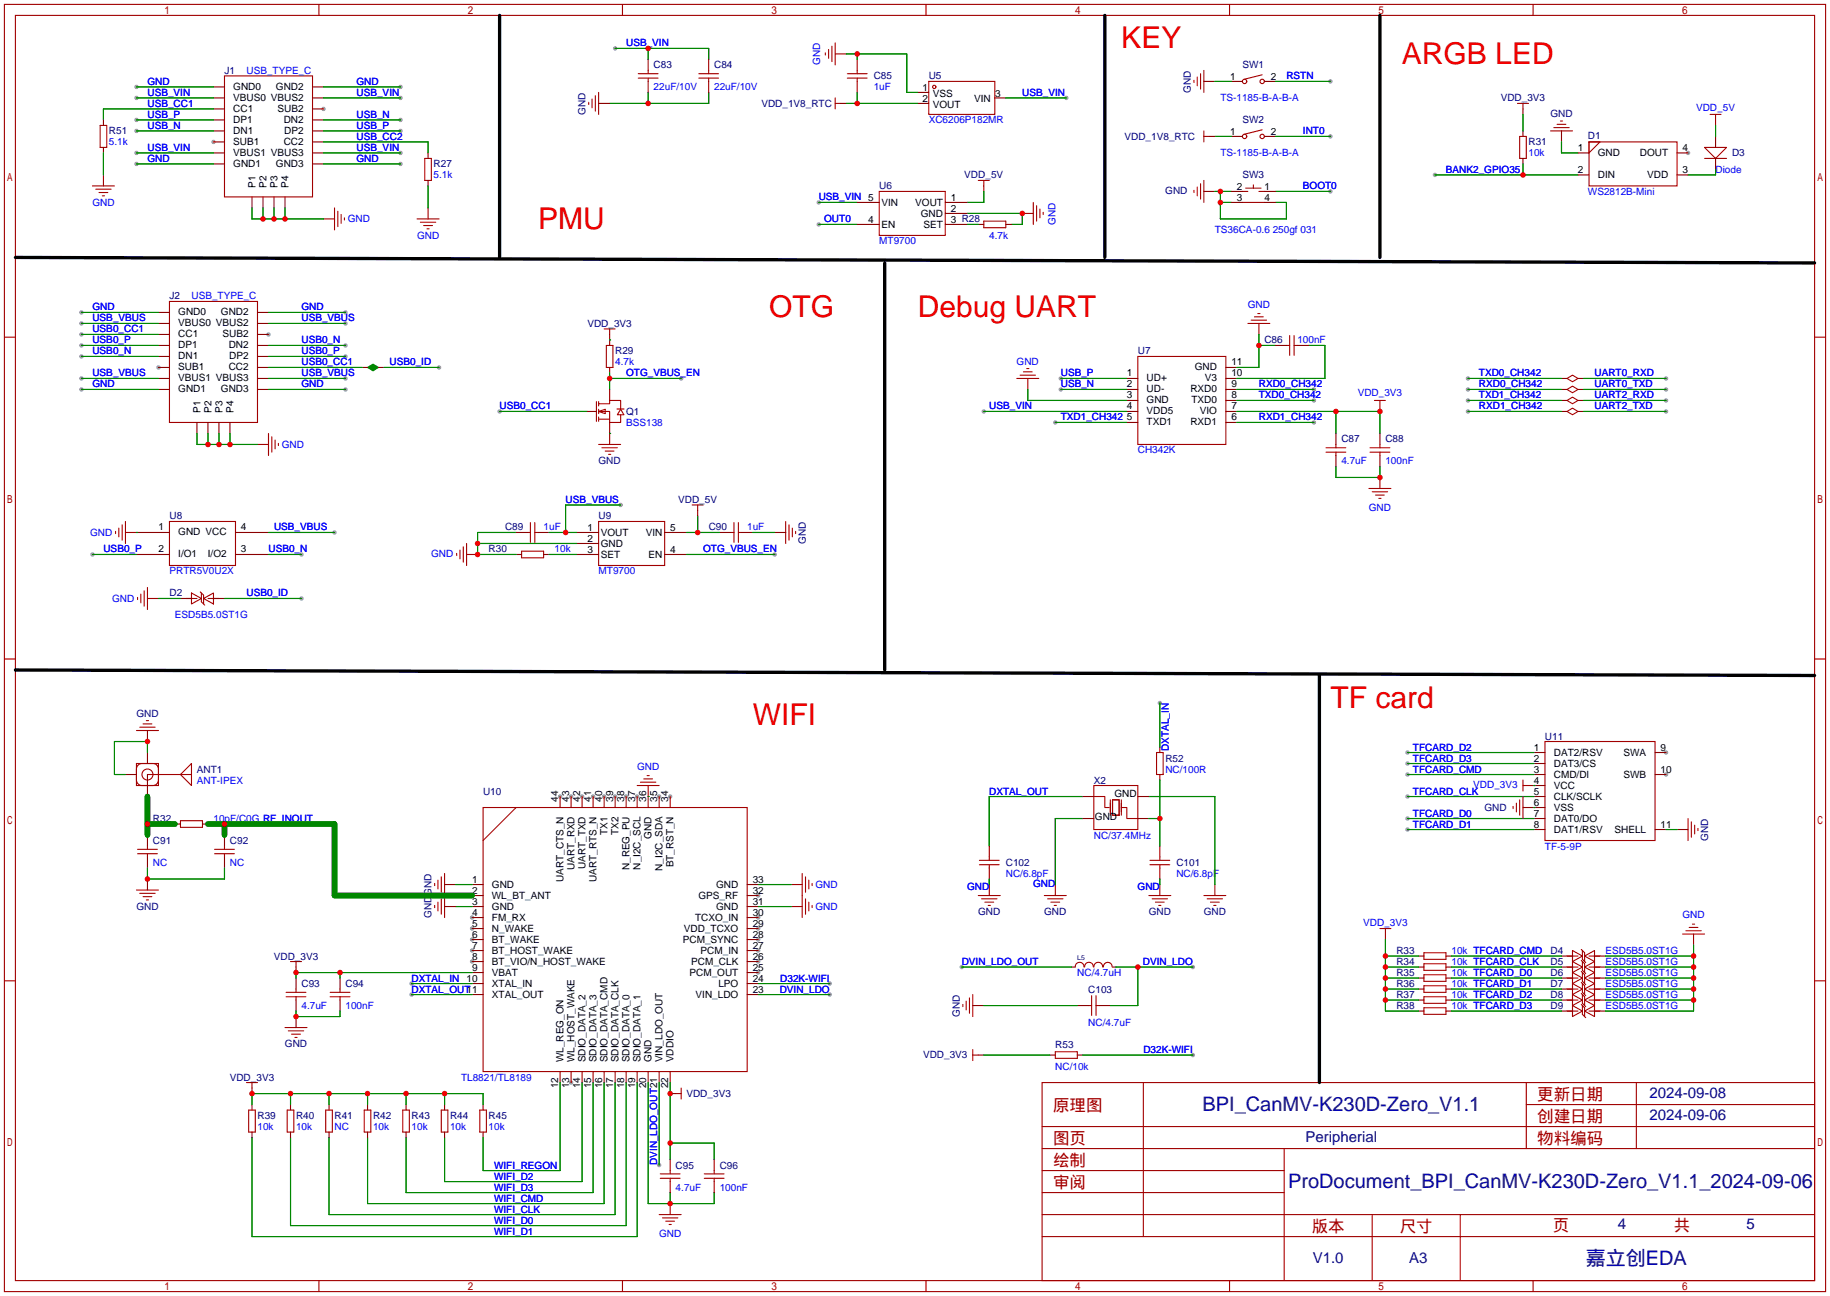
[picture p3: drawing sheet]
<svg xmlns="http://www.w3.org/2000/svg" width="422mm" height="299mm" viewBox="0 0 422 299" stroke-linecap="round" stroke-linejoin="round" font-family="sans-serif">
<g fill="#999">
<circle cx="49.3" cy="32.8" r=".51"/>
<circle cx="74.7" cy="25.1" r=".51"/>
<circle cx="36.6" cy="84.8" r=".51"/>
<circle cx="62" cy="77.2" r=".51"/>
<circle cx="384.6" cy="173.7" r=".51"/>
<circle cx="384.6" cy="178.8" r=".51"/>
<circle cx="109" cy="211.8" r=".51"/>
<circle cx="109" cy="214.4" r=".51"/>
<circle cx="109" cy="216.9" r=".51"/>
<circle cx="109" cy="219.5" r=".51"/>
<circle cx="109" cy="222" r=".51"/>
<circle cx="131.8" cy="249.9" r=".51"/>
<circle cx="175" cy="224.5" r=".51"/>
<circle cx="175" cy="222" r=".51"/>
<circle cx="175" cy="219.5" r=".51"/>
<circle cx="175" cy="216.9" r=".51"/>
<circle cx="175" cy="214.4" r=".51"/>
<circle cx="175" cy="211.8" r=".51"/>
<circle cx="175" cy="206.8" r=".51"/>
<circle cx="154.7" cy="183.9" r=".51"/>
<circle cx="152.1" cy="183.9" r=".51"/>
<circle cx="147.1" cy="183.9" r=".51"/>
<circle cx="144.5" cy="183.9" r=".51"/>
<circle cx="142" cy="183.9" r=".51"/>
<circle cx="139.4" cy="183.9" r=".51"/>
<circle cx="136.9" cy="183.9" r=".51"/>
<circle cx="134.4" cy="183.9" r=".51"/>
<circle cx="131.8" cy="183.9" r=".51"/>
<circle cx="129.3" cy="183.9" r=".51"/>
<circle cx="389.6" cy="35.3" r=".51"/>
<circle cx="324.9" cy="173.7" r=".51"/>
<circle cx="324.9" cy="176.3" r=".51"/>
<circle cx="324.9" cy="189" r=".51"/>
<circle cx="324.9" cy="191.5" r=".51"/>
<circle cx="324.9" cy="178.8" r=".51"/>
<circle cx="324.9" cy="183.9" r=".51"/>
<circle cx="31.5" cy="37.8" r=".51"/>
<circle cx="31.5" cy="35.3" r=".51"/>
<circle cx="31.5" cy="22.6" r=".51"/>
<circle cx="31.5" cy="20.1" r=".51"/>
<circle cx="31.5" cy="30.2" r=".51"/>
<circle cx="31.5" cy="27.7" r=".51"/>
<circle cx="92.5" cy="37.8" r=".51"/>
<circle cx="92.5" cy="35.3" r=".51"/>
<circle cx="92.5" cy="22.6" r=".51"/>
<circle cx="92.5" cy="20.1" r=".51"/>
<circle cx="92.5" cy="30.2" r=".51"/>
<circle cx="92.5" cy="27.7" r=".51"/>
<circle cx="18.8" cy="89.9" r=".51"/>
<circle cx="18.8" cy="87.4" r=".51"/>
<circle cx="18.8" cy="82.3" r=".51"/>
<circle cx="18.8" cy="79.8" r=".51"/>
<circle cx="18.8" cy="77.2" r=".51"/>
<circle cx="18.8" cy="74.7" r=".51"/>
<circle cx="18.8" cy="72.1" r=".51"/>
<circle cx="79.8" cy="89.9" r=".51"/>
<circle cx="79.8" cy="87.4" r=".51"/>
<circle cx="101.3" cy="84.8" r=".51"/>
<circle cx="79.8" cy="82.3" r=".51"/>
<circle cx="79.8" cy="79.8" r=".51"/>
<circle cx="79.8" cy="74.7" r=".51"/>
<circle cx="79.8" cy="72.1" r=".51"/>
<circle cx="115.3" cy="95" r=".51"/>
<circle cx="157.2" cy="87.4" r=".51"/>
<circle cx="178.8" cy="128" r=".51"/>
<circle cx="143.3" cy="116.6" r=".51"/>
<circle cx="69.6" cy="128" r=".51"/>
<circle cx="21.3" cy="128" r=".51"/>
<circle cx="69.6" cy="138.2" r=".51"/>
<circle cx="307.1" cy="18.8" r=".51"/>
<circle cx="307.1" cy="31.5" r=".51"/>
<circle cx="307.1" cy="44.2" r=".51"/>
<circle cx="331.2" cy="40.4" r=".51"/>
<circle cx="77.2" cy="122.9" r=".51"/>
<circle cx="189" cy="46.7" r=".51"/>
<circle cx="189" cy="51.8" r=".51"/>
<circle cx="246.1" cy="22.6" r=".51"/>
<circle cx="142" cy="11.2" r=".51"/>
<circle cx="303.3" cy="97.5" r=".51"/>
<circle cx="303.3" cy="92.5" r=".51"/>
<circle cx="303.3" cy="89.9" r=".51"/>
<circle cx="243.6" cy="97.5" r=".51"/>
<circle cx="227.1" cy="95" r=".51"/>
<circle cx="244.9" cy="89.9" r=".51"/>
<circle cx="244.9" cy="87.4" r=".51"/>
<circle cx="338.8" cy="87.4" r=".51"/>
<circle cx="338.8" cy="95" r=".51"/>
<circle cx="384.6" cy="87.4" r=".51"/>
<circle cx="384.6" cy="89.9" r=".51"/>
<circle cx="384.6" cy="92.5" r=".51"/>
<circle cx="384.6" cy="95" r=".51"/>
<circle cx="338.8" cy="92.5" r=".51"/>
<circle cx="338.8" cy="89.9" r=".51"/>
<circle cx="95" cy="227.1" r=".51"/>
<circle cx="95" cy="229.6" r=".51"/>
<circle cx="267.7" cy="162.3" r=".51"/>
<circle cx="222" cy="223.3" r=".51"/>
<circle cx="275.3" cy="223.3" r=".51"/>
<circle cx="275.3" cy="243.6" r=".51"/>
<circle cx="191.5" cy="229.6" r=".51"/>
<circle cx="191.5" cy="227.1" r=".51"/>
<circle cx="152.1" cy="269" r=".51"/>
</g>
<g fill="none" stroke="#a10000" stroke-width=".25">
<path d="M1 1h420.4v297.2h-420.4zM3.6 3.6h415.2v292.1h-415.2zM51.8 17.5h20.3v28h-20.3zM73.6 1v2.6M143.7 1v2.6M147.3 18h4.6M147.3 17h4.6M149.6 16.3v.7M149.6 18v.8M161.3 18h4.6M161.3 17h4.6M163.6 16.3v.7"/>
<path d="M163.6 18v.8M190.5 12.2v.5M191.3 11.4v2.1M192 10.7v3.5M192.8 9.9v5.1M192.8 12.4h2.5M195.6 18h4.6M195.6 17h4.6M197.9 16.3v.7M197.9 18v.8M213.7 1v2.6M214.4 18.8h15.2v7.6h-15.2z"/>
<path d="M275.6 18.5v.6M276.4 17.8v2M277.1 17v3.6M277.9 16.3v5M283.8 1v2.6M291.3 17.3l-4 1M353.9 1v2.6M23.1 29h1.5v5h-1.5zM98 36.6h1.6v5.1h-1.6zM135.9 23.6v.5M136.7 22.9v2M137.4 22.1v3.6"/>
<path d="M138.2 21.3v5.1M192.8 23.9h1.3M192.8 22.6v2.5M277.9 30.2v2.6M277.9 31.5h1.2M291.3 30l-4 1M350.3 23.9h2.5M350.8 31.5h1.5v5.1h-1.5zM351.5 23.9v1.2M357.9 30.2h5.1M358.6 29.5h3.6M359.4 28.7h2"/>
<path d="M360.2 27.9h.5M366.8 32.8h20.3v10.1h-20.3zM366.8 32.8h2.5l-2.5 2.5zM393.4 34h5.1l-2.5 2.6zM393.4 36.6h5.1M394.7 26.4h2.6M396 26.4v2.6M21.3 42.9h5.1M22.1 43.7h3.6M22.9 44.5h2M23.6 45.2h.5M23.9 40.4v2.5"/>
<path d="M74.7 50.5h2.5M77.2 48v5.1M78 48.8v3.5M78.7 49.5v2.1M79.5 50.3v.5M96.3 50.5h5M97 51.3h3.6M97.8 52.1h2M98.6 52.8h.5M98.8 48v2.5M202.9 44.2h15.3v10.2h-15.3zM225.8 41.7h2.5"/>
<path d="M227.1 41.7v1.2M227.1 51.1h5.1v1.5h-5.1zM236 49.3h2.5M238.5 46.7v5.1M239.3 47.5v3.6M240 48.3v2M240.8 49v.5M275.6 43.9v.6M276.4 43.2v2M277.1 42.4v3.6M277.9 41.7v5M286.8 46.7h5"/>
<path d="M286.8 44.2h1.2M287.5 43.4h3.6M289.3 42.7v.7M290.6 44.2h1.2M1 77.9h2.6M39.1 69.6h20.3v27.9h-20.3zM139.4 75.9h2.6M140 79.8h1.5v5h-1.5zM140.7 75.9v1.3M288 74.7h5.1M288.8 73.9h3.6M289.6 73.2h2"/>
<path d="M290.3 72.4h.5M290.6 74.7v2.5M296.9 79.8h.8M297.7 77.5v4.5M298.7 79.8h.8M298.7 77.5v4.5M418.8 77.9h2.6M137.7 92.7v4.6M138.2 95h2.5v2.5h2.6v-1.7M138.2 93.2h2.5v-.7h2.6v2M138.2 95l1.5-.5v1zM138.2 92.7v1"/>
<path d="M138.2 94.5v1M138.2 96.3v1M138.2 96.8h2.5M142.4 94.4h1.6M143.3 94.5l.7 1.3h-1.5zM234.7 87.4h5.1M235.5 86.6h3.5M236.2 85.9h2.1M237 85.1h.5M237.2 87.4v2.5M262.6 82.3h20.4v20.3h-20.4zM317.2 92.5h2.6"/>
<path d="M318.5 92.5v2.5M361.7 87.4l1.3-.8 1.2 .8-1.2 .7zM361.7 89.9l1.3-.7 1.2 .7-1.2 .8zM361.7 92.5l1.3-.8 1.2 .8-1.2 .7zM361.7 95l1.3-.8 1.2 .8-1.2 .8zM59.4 102.6h2.6M62 100.1v5.1M62.7 100.8v3.6M63.5 101.6v2M64.3 102.4v.5M138.2 102.6h5.1M138.9 103.4h3.6"/>
<path d="M139.7 104.1h2M140.5 104.9h.5M159.8 116.6h2.5M161 116.6v1.3M306.1 103.4h4.5M306.1 104.4h4.5M308.4 102.6v.8M308.4 104.4v.8M316 112.8h5.1M316.2 103.4h4.6M316.2 104.4h4.6M316.7 113.5h3.6"/>
<path d="M317.5 114.3h2M318.3 115.1h.5M318.5 102.6v.8M318.5 104.4v.8M318.5 110.2v2.6M26.7 122.7v.5M27.4 121.9v2.1M28.2 121.2v3.5M29 122.9h2.5M29 120.4v5.1M31.7 137.9v.5M32.5 137.2v2"/>
<path d="M33.3 136.4v3.6M34 138.2h2.6M34 135.6v5.1M39.1 120.4h15.3v10.2h-15.3zM42.9 138.2h2.6M44.2 136.9l2.3 1.3-2.3 1.2zM46.2 136.7l.8 .7v2M46.5 136.9v2l.7 .8M47 138.2l2.3-1.3v2.5zM48 138.2h2.5M105.4 127.8v.5M106.2 127v2"/>
<path d="M106.9 126.2v3.6M107.7 128h2.5M107.7 125.5v5.1M120.4 127.3h5.1v1.5h-5.1zM121.7 122.9h.7M122.4 120.6v4.6M123.4 122.9h.8M123.4 120.6v4.6M138.2 120.4h15.2v10.2h-15.2zM168.7 122.9h.7M169.4 120.6v4.6M170.4 122.9h.8"/>
<path d="M170.4 120.6v4.6M181.4 120.4v5.1M182.1 121.2v3.5M182.9 121.9v2.1M183.6 122.7v.5M1 152.1h2.6M418.8 152.1h2.6M31.5 176.3h5.1v5.1h-5.1zM31.5 168.7h5.1M32 176.5l.8-.2h2.5a1.27 1.27 0 0 1 1.3 1.2v2.6a1.27 1.27 0 0 1-1.3 1.3h-2.5a1.27 1.27 0 0 1-1.3-1.3v-2.6l.1-.4zM32.3 167.9h3.5M33 167.1h2.1"/>
<path d="M33.8 166.4h.5M34 178.8h10.2M44.2 176.3v5.1l-2.5-2.6zM148.6 179.8h2M149.4 179.1h.5M267 173.7h1.5v5.1h-1.5zM356.6 171.2h25.4v22.9h-25.4zM31.7 197.1h4.6M31.7 196.1h4.6M34 195.3v.8M34 197.1v.8M41.7 189.5h5v1.5h-5z"/>
<path d="M49.5 197.1h4.6M49.5 196.1h4.6M51.8 195.3v.8M51.8 197.1v.8M111.5 186.4h61v61h-61zM119.1 186.4l-7.6 7.7M147.1 181.4h5M147.8 180.6h3.6M149.6 181.4v2.5M226.1 198.6h4.5M226.1 199.6h4.5M228.3 197.9v.7"/>
<path d="M228.3 199.6v.8M252.5 181.4h10.1v10.1h-10.1zM252.5 183.9h2.5v2.5h1M256.3 184.7v3.5M256.8 184.7h1.5v3.5h-1.5zM258.8 186.4h1.3v2.6h2.5M258.8 184.7v3.5M265.4 198.6h4.6M265.4 199.6h4.6M267.7 197.9v.7M267.7 199.6v.8M349.2 186.2v.5"/>
<path d="M350 185.4v2.1M350.8 184.7v3.5M351.5 181.4h2.6M351.5 180.1v2.5M351.5 183.9v5.1M389.6 189v5.1M390.4 189.7v3.6M391.2 190.5v2M391.9 191.3v.5M31.5 205.5h5.1M32.3 206.2h3.5M33 207h2.1"/>
<path d="M33.8 207.8h.5M100.3 204v.5M100.3 209v.5M101.1 203.2v2M101.1 208.3v2M101.9 202.4v3.6M101.9 207.5v3.6M102.6 201.7v10.1M182.6 204.2h2.6M182.6 209.3h2.6M185.2 201.7v10.1M185.9 202.4v3.6"/>
<path d="M185.9 207.5v3.6M186.7 203.2v2M186.7 208.3v2M187.5 204v.5M187.5 209v.5M225.8 206.8h5.1M226.6 207.5h3.5M227.3 208.3h2.1M228.1 209h.5M241 206.8h5.1M241.8 207.5h3.6M242.6 208.3h2"/>
<path d="M243.3 209h.5M265.2 206.8h5.1M265.9 207.5h3.6M266.7 208.3h2M267.5 209h.5M277.9 206.8h5.1M278.6 207.5h3.6M279.4 208.3h2M280.2 209h.5M318.5 214.4h2.6M319.8 214.4v2.5M328.7 220h5.1v1.5h-5.1z"/>
<path d="M363 219.5l2.3 1.2-2.3 1.3zM365 219.2l.8 .8v2M365.3 219.5v2l.7 .7M388.4 215.6h5M389.1 214.9h3.6M389.9 214.1h2M390.7 213.4h.5M390.9 215.6v2.6M1 226.4h2.6M65.8 237.2h5.1M66 229.1h4.6M66 230.1h4.6"/>
<path d="M66.5 238h3.6M67.1 222h2.5M67.3 238.8h2M68.1 239.5h.5M68.3 222v1.3M68.3 228.3v.8M68.3 230.1v.8M76.2 229.1h4.6M76.2 230.1h4.6M78.5 228.3v.8M78.5 230.1v.8M222.2 231.9v.5"/>
<path d="M223 231.1v2.1M223.8 230.4v3.5M224.5 229.6v5.1M248.2 223.3a1.01 1.01 0 0 1 1-1.1 1.01 1.01 0 0 1 1 1.1M250.3 223.3a1.01 1.01 0 0 1 1.1-1.1 1.01 1.01 0 0 1 1 1.1M251.2 232.2h.8M252 229.9v4.5M252.5 223.3a1.01 1.01 0 0 1 1-1.1 1.01 1.01 0 0 1 1 1.1M253 232.2h.7M253 229.9v4.5M254.7 223.3a1.01 1.01 0 0 1 1-1.1 1.01 1.01 0 0 1 1 1.1M328.7 222.5h5.1v1.5h-5.1z"/>
<path d="M328.7 225h5.1v1.6h-5.1zM328.7 227.6h5.1v1.5h-5.1zM328.7 230.1h5.1v1.5h-5.1zM328.7 232.7h5.1v1.5h-5.1zM361.7 220.7h2.5M361.7 223.3h2.5M361.7 225.8h2.5M361.7 228.3h2.5M361.7 230.9h2.5M361.7 233.4h2.5M363 222l2.3 1.3-2.3 1.2zM363 224.5l2.3 1.3-2.3 1.3z"/>
<path d="M363 227.1l2.3 1.2-2.3 1.3zM363 229.6l2.3 1.3-2.3 1.3zM363 232.2l2.3 1.2-2.3 1.3zM365 221.7l.8 .8v2M365 224.3l.8 .7v2.1M365 226.8l.8 .8v2M365 229.4l.8 .7v2.1M365 231.9l.8 .8v2M365.3 222v2l.7 .8M365.3 224.5v2.1l.7 .7M365.3 227.1v2l.7 .8M365.3 229.6v2l.7 .8"/>
<path d="M365.3 232.2v2l.7 .7M365.8 220.7l2.2-1.2v2.5zM365.8 223.3l2.2-1.3v2.5zM365.8 225.8l2.2-1.3v2.6zM365.8 228.3l2.2-1.2v2.5zM365.8 230.9l2.2-1.3v2.6zM365.8 233.4l2.2-1.2v2.5zM366.8 220.7h2.5M366.8 223.3h2.5M366.8 225.8h2.5M366.8 228.3h2.5M366.8 230.9h2.5"/>
<path d="M366.8 233.4h2.5M418.8 226.4h2.6M56.9 249.9h2.5M57.4 256.3h1.5v5.1h-1.5zM58.2 249.9v1.3M66.3 256.3h1.5v5.1h-1.5zM75.2 256.3h1.5v5.1h-1.5zM84.1 256.3h1.5v5.1h-1.5zM93 256.3h1.5v5.1h-1.5zM101.9 256.3h1.5v5.1h-1.5zM110.7 256.3h1.6v5.1h-1.6zM156 252.5h1.2"/>
<path d="M157.2 251.2v2.5M224.5 242.3v2.6M224.5 243.6h1.3M240.5 249.9h178.3v45.8h-178.3zM243.6 242.8h5.1v1.5h-5.1zM263.9 249.9v35.6M352.3 249.9v15.3M352.3 255h66.5M377.7 249.9v15.3M152.4 272h4.6M152.4 271h4.6M154.7 270.3v.7"/>
<path d="M154.7 272v.8M154.7 277.9v2.5M162.6 272h4.5M162.6 271h4.5M164.8 270.3v.7M164.8 272v.8M240.5 270.3h55.9M240.5 265.2h178.3M240.5 275.3h55.9M240.5 260.1h178.3M296.4 265.2v30.5M73.6 295.7v2.5"/>
<path d="M143.7 295.7v2.5M152.1 280.4h5.1M152.9 281.2h3.6M153.7 281.9h2M154.4 282.7h.5M213.7 295.7v2.5M240.5 285.5h178.3M240.5 280.4h178.3M283.8 295.7v2.5M316.7 280.4v15.3M337.1 280.4v15.3M353.9 295.7v2.5"/>
<circle cx="287.3" cy="18.8" r=".51"/>
<circle cx="291.3" cy="18.8" r=".51"/>
<circle cx="215.6" cy="20.1" r=".38"/>
<circle cx="287.3" cy="31.5" r=".51"/>
<circle cx="291.3" cy="31.5" r=".51"/>
<circle cx="34" cy="178.8" r="1.27"/>
</g>
<g fill="none" stroke="#870000" stroke-width=".25">
<path d="M149.6 13.7v2.6M149.6 18.8v2.5M163.6 13.7v2.6M163.6 18.8v2.5M195.3 12.4h.1M197.9 13.7v2.6M197.9 18.8v2.5M277.9 18.8h2.5M284.2 18.8h2.6M291.8 18.8h2.6M23.9 27.7v1.3M23.9 34v1.3"/>
<path d="M49.3 20.1h2.5M49.3 22.6h2.5M49.3 25.1h2.5M49.3 27.7h2.5M49.3 30.2h2.5M49.3 32.8h2.5M49.3 35.3h2.5M49.3 37.8h2.5M72.1 20.1h2.6M72.1 22.6h2.6M72.1 25.1h2.6M72.1 27.7h2.6"/>
<path d="M72.1 30.2h2.6M72.1 32.8h2.6M72.1 35.3h2.6M72.1 37.8h2.6M98.8 35.3v1.3M138.2 23.9h2.5M194.1 23.9h1.2M211.8 21.3h2.6M211.8 23.9h2.6M229.6 22.6h2.6M279.1 31.5h1.3M284.2 31.5h2.6"/>
<path d="M291.8 31.5h2.6M351.5 25.1v1.3M351.5 30.2v1.3M351.5 36.6v1.2M360.4 30.2v2.6M364.2 35.3h2.6M387.1 35.3h2.5M396 29h.1M396 31.5v2.5M396 36.6v2.5M23.9 40.4h.1M58.2 45.5v2.5"/>
<path d="M60.7 45.5v2.5M63.2 45.5v2.5M65.8 45.5v2.5M74.7 50.5h.1M98.8 48h.1M98.8 41.7v1.2M197.9 46.7h5M197.9 51.8h5M218.2 46.7h5.1M218.2 49.3h5.1M218.2 51.8h5.1M225.8 51.8h1.3"/>
<path d="M227.1 42.9v1.3M232.2 51.8h1.2M236 49.3h.1M277.9 44.2h2.5M284.2 44.2h2.6M284.2 46.7h2.6M291.8 44.2h2.6M291.8 46.7h2.6M364.2 40.4h2.6M387.1 40.4h2.5M36.6 72.1h2.5M36.6 74.7h2.5"/>
<path d="M36.6 77.2h2.5M36.6 79.8h2.5M59.4 72.1h2.6M59.4 74.7h2.6M59.4 77.2h2.6M59.4 79.8h2.6M140.7 77.2v2.6M290.6 77.2h.1M294.4 79.8h2.5M299.5 79.8h2.5M36.6 82.3h2.5M36.6 84.8h2.5"/>
<path d="M36.6 87.4h2.5M36.6 89.9h2.5M45.5 97.5v2.6M48 97.5v2.6M50.5 97.5v2.6M53.1 97.5v2.6M59.4 82.3h2.6M59.4 84.8h2.6M59.4 87.4h2.6M59.4 89.9h2.6M83.6 84.8h1.2M87.4 84.8h1.2"/>
<path d="M135.6 95h2.1M140.7 84.8v1.3M140.7 89.9v2.6M140.7 97.5v5.1M237.2 89.9h.1M260.1 87.4h2.5M260.1 89.9h2.5M260.1 95h2.5M260.1 92.5h2.5M260.1 97.5h2.5M283 84.8h2.5M283 87.4h2.5"/>
<path d="M283 89.9h2.5M283 95h2.5M283 92.5h2.5M283 97.5h2.5M318.5 95h.1M360.4 87.4h1.3M360.4 89.9h1.3M360.4 95h1.3M360.4 92.5h1.3M364.2 87.4h1.3M364.2 89.9h1.3M364.2 95h1.3"/>
<path d="M364.2 92.5h1.3M59.4 102.6h.1M161 117.9v1.2M308.4 100.1v2.5M308.4 105.2v2.5M318.5 110.2h.1M318.5 100.1v2.5M318.5 105.2v2.5M31.5 122.9h7.6M31.5 128h7.6M31.5 122.9h.1M36.6 138.2h.1"/>
<path d="M41.7 138.2h2.5M49.3 138.2h2.5M54.4 122.9h7.6M54.4 128h7.6M110.2 128h.1M119.1 122.9h2.6M119.1 128h1.3M124.2 122.9h2.5M125.5 128h1.2M133.1 122.9h5.1M133.1 125.5h5.1M133.1 128h5.1"/>
<path d="M153.4 122.9h5.1M153.4 128h5.1M166.1 122.9h2.6M171.2 122.9h2.5M178.8 122.9h2.6M29 178.8h2.5M34 168.7v2.5M34 173.7v2.6M34 178.8v5.1M267.7 172.5v1.2M267.7 178.8v1.3M354.1 173.7h2.5"/>
<path d="M354.1 176.3h2.5M354.1 178.8h2.5M382 173.7h2.6M382 178.8h2.6M34 192.8v2.5M34 197.9v2.5M40.4 190.2h1.3M46.7 190.2h1.3M51.8 192.8v2.5M51.8 197.9v2.5M129.3 183.9v2.5M131.8 183.9v2.5"/>
<path d="M134.4 183.9v2.5M136.9 183.9v2.5M139.4 183.9v2.5M142 183.9v2.5M144.5 183.9v2.5M147.1 183.9v2.5M149.6 183.9h.1M149.6 183.9v2.5M152.1 183.9v2.5M154.7 183.9v2.5M228.3 195.3v2.6M249.9 183.9h2.6"/>
<path d="M249.9 189h2.6M262.6 183.9h2.6M262.6 189h2.6M267.7 195.3v2.6M351.5 186.4h5.1M354.1 181.4h2.5M354.1 183.9h2.5M354.1 189h2.5M354.1 191.5h2.5M354.1 181.4h.1M382 191.5h2.6M387.1 191.5h2.5"/>
<path d="M34 202.9v2.6M102.6 204.2h2.6M102.6 209.3h2.6M109 216.9h2.5M109 204.2h2.5M109 206.8h2.5M109 209.3h2.5M109 211.8h2.5M109 214.4h2.5M109 219.5h2.5M172.5 216.9h2.5M172.5 204.2h2.5"/>
<path d="M172.5 206.8h2.5M172.5 209.3h2.5M172.5 211.8h2.5M172.5 214.4h2.5M172.5 219.5h2.5M182.6 204.2h.1M182.6 209.3h.1M228.3 200.4v2.5M228.3 204.2v2.6M243.6 204.2v2.6M267.7 200.4v2.5M267.7 204.2v2.6"/>
<path d="M280.4 204.2v2.6M319.8 216.9h.1M390.9 218.2h.1M68.3 223.3v1.2M68.3 225.8v2.5M68.3 230.9v2.5M68.3 234.7v2.5M78.5 225.8v2.5M78.5 230.9v2.5M109 222h2.5M109 224.5h2.5M109 227.1h2.5"/>
<path d="M109 229.6h2.5M172.5 222h2.5M172.5 224.5h2.5M172.5 227.1h2.5M172.5 229.6h2.5M224.5 232.2h2.6M247.4 223.3h.8M248.7 232.2h2.5M253.7 232.2h2.6M256.8 223.3h.8M327.4 220.7h1.3M327.4 223.3h1.3"/>
<path d="M327.4 225.8h1.3M327.4 228.3h1.3M327.4 230.9h1.3M327.4 233.4h1.3M333.8 220.7h1.2M333.8 223.3h1.2M333.8 225.8h1.2M333.8 228.3h1.2M333.8 230.9h1.2M333.8 233.4h1.2M360.4 220.7h2.6M360.4 223.3h2.6"/>
<path d="M360.4 225.8h2.6M360.4 228.3h2.6M360.4 230.9h2.6M360.4 233.4h2.6M368 220.7h2.6M368 223.3h2.6M368 225.8h2.6M368 228.3h2.6M368 230.9h2.6M368 233.4h2.6M58.2 251.2v1.3M58.2 255v1.3"/>
<path d="M67.1 255v1.3M75.9 255v1.3M84.8 255v1.3M93.7 255v1.3M102.6 255v1.3M111.5 255v1.3M129.3 247.4v2.5M131.8 247.4v2.5M134.4 247.4v2.5M136.9 247.4v2.5M139.4 247.4v2.5M142 247.4v2.5"/>
<path d="M144.5 247.4v2.5M147.1 247.4v2.5M149.6 247.4v2.5M152.1 247.4v2.5M154.7 247.4v2.5M154.7 252.5h1.3M225.8 243.6h1.3M242.3 243.6h1.3M248.7 243.6h1.2M58.2 261.4v1.2M67.1 261.4v1.2M75.9 261.4v1.2"/>
<path d="M84.8 261.4v1.2M93.7 261.4v1.2M102.6 261.4v1.2M111.5 261.4v1.2M154.7 277.9h.1M154.7 267.7v2.6M154.7 272.8v2.5M164.8 267.7v2.6M164.8 272.8v2.5"/>
</g>
<g fill="none" stroke="#008700" stroke-width=".25">
<path d="M142 11.2h21.6v2.5M149.6 11.2v2.5M195.3 12.4h14v8.9h2.5M197.9 12.4v1.3M280.4 18.8h3.8M294.4 18.8h12.7M23.9 35.3v5.1M31.5 37.8h17.8M31.5 35.3h17.8M31.5 22.6h17.8M31.5 20.1h17.8M31.5 30.2h17.8"/>
<path d="M31.5 27.7h17.8M49.3 25.1h-25.4v2.6M74.7 37.8h17.8M74.7 35.3h17.8M74.7 22.6h17.8M74.7 20.1h17.8M74.7 30.2h17.8M74.7 27.7h17.8M74.7 32.8h24.1v2.5M149.6 21.3v2.6M163.6 21.3v2.6h-22.9M195.3 23.9h16.5"/>
<path d="M197.9 21.3v2.6M232.2 22.6h13.9M280.4 31.5h3.8M294.4 31.5h12.7M351.5 26.4v3.8M351.5 37.8v2.6M360.4 32.8v2.5h3.8M396 39.1v1.3h-6.4M396 29v2.5M58.2 48v2.5h16.5M60.7 48v2.5M63.2 48v2.5"/>
<path d="M65.8 48v2.5M98.8 42.9v5.1M189 46.7h8.9M189 51.8h8.9M223.3 49.3h12.7v2.5h-2.6M223.3 51.8h2.5M227.1 44.2v2.5h-3.8M280.4 44.2h3.8M281.7 44.2v6.3h15.2v-3.8h-2.5M281.7 46.7h2.5M294.4 44.2h12.7M331.2 40.4h33"/>
<path d="M18.8 79.8h17.8M18.8 77.2h17.8M18.8 74.7h17.8M18.8 72.1h17.8M62 79.8h17.8M62 74.7h17.8M62 72.1h17.8M140.7 78.5h.1M290.6 79.8h3.8M290.6 77.2v7.6h-5.1M302 79.8h3.8v7.6h-20.3M18.8 89.9h17.8"/>
<path d="M18.8 87.4h17.8M18.8 82.3h17.8M62 89.9h17.8M62 87.4h17.8M62 82.3h17.8M62 84.8h21.6M88.6 84.8h12.7M115.3 95h20.3M140.7 87.4h16.5M140.7 86.1v3.8M227.1 95h33M237.2 89.9v2.6h22.9"/>
<path d="M243.6 97.5h16.5M244.9 89.9h15.2M244.9 87.4h15.2M285.5 89.9h17.8M285.5 95h33v5.1M285.5 97.5h17.8M285.5 92.5h17.8M308.4 95v5.1M338.8 89.9h21.6M338.8 87.4h21.6M338.8 95h21.6M338.8 92.5h21.6"/>
<path d="M365.5 89.9h19.1M365.5 87.4h19.1M365.5 95h19.1M365.5 92.5h19.1M45.5 100.1v2.5h13.9M48 100.1v2.5M50.5 100.1v2.5M53.1 100.1v2.5M140.7 100.1h.1M143.3 116.6h-12.7v6.3M161 119.1v3.8M308.4 107.7v2.5h10.1v-2.5"/>
<path d="M21.3 128h10.2M31.5 122.9h.1M36.6 138.2h5.1M51.8 138.2h17.8M62 128h7.6M62 122.9h15.2M110.2 125.5h22.9M119.1 122.9h-8.9v5.1h8.9M126.7 128h6.4M126.7 122.9h6.4M158.5 128h20.3M158.5 122.9h7.6"/>
<path d="M173.7 122.9h5.1M34 173.7v-2.5h-7.6v7.6h2.6M267.7 162.3v10.2M324.9 173.7h29.2M324.9 176.3h29.2M324.9 178.8h29.2M149.6 183.9h.1M249.9 189h-6.3v15.2M249.9 183.9h-21.6v11.4M265.2 189h2.5M265.2 183.9h15.2v20.3M267.7 180.1v15.2"/>
<path d="M324.9 189h29.2M324.9 191.5h29.2M324.9 183.9h29.2M354.1 181.4h.1M354.1 186.4h.1M384.6 191.5h2.5M34 200.4v2.5h17.8v-2.5M105.2 209.3h3.8M105.2 204.2h3.8M175 209.3h7.6M175 204.2h7.6M228.3 202.9v1.3"/>
<path d="M267.7 202.9v1.3M319.8 216.9v16.5h7.6M390.9 218.2v15.2h-20.3M68.3 233.4v1.3h10.2v-1.3M78.5 224.5v1.3M95 227.1h14M95 229.6h14M109 224.5h-40.7v1.3M175 227.1h16.5M175 229.6h16.5M222 223.3h25.4M227.1 232.2h21.6"/>
<path d="M257.6 223.3h17.7M262.6 223.3v8.9h-6.3M319.8 220.7h7.6M319.8 223.3h7.6M319.8 225.8h7.6M319.8 228.3h7.6M319.8 230.9h7.6M335 220.7h25.4M335 223.3h25.4M335 225.8h25.4M335 228.3h25.4M335 230.9h25.4"/>
<path d="M335 233.4h25.4M370.6 220.7h20.3M370.6 223.3h20.3M370.6 225.8h20.3M370.6 228.3h20.3M370.6 230.9h20.3M58.2 255v-2.5h53.3v2.5M67.1 252.5v2.5M75.9 252.5v2.5M84.8 252.5v2.5M93.7 252.5v2.5M102.6 252.5v2.5"/>
<path d="M129.3 249.9v20.4h-17.8v-7.7M134.4 249.9v22.9h-31.8v-10.2M136.9 249.9v25.4h-43.2v-12.7M139.4 249.9v28h-54.6v-15.3M142 249.9v30.5h-66.1v-17.8M144.5 249.9v33.1h-77.4v-20.4M147.1 249.9v35.6h-88.9v-22.9M149.6 249.9v28h15.2v-2.6M152.1 249.9v19.1M154.7 249.9v17.8M227.1 243.6h15.2M249.9 243.6h25.4"/>
<path d="M154.7 275.3v2.6M154.7 263.9h10.1v3.8"/>
</g>
<path d="M84.8 84.8l1.3-.7 1.3 .7-1.3 .8z" fill="#008000" stroke="#008000" stroke-width=".25"/>
<path d="M34 190.2h6.4M34 183.9v8.9M48 190.2h29.2v16.6h31.8M51.8 190.2v2.6" fill="none" stroke="#008700" stroke-width="1.3"/>
<path d="M115.3 3.6v55.8M255 3.6v55.8M318.5 3.6v55.8M3.6 59.4l415.2 1.3M204.2 60.7v94M3.6 154.7l415.2 1.3M304.5 156v93.9" fill="none" stroke="#000" stroke-width=".76"/>
<g fill="#c00">
<circle cx="65.8" cy="50.5" r=".63"/>
<circle cx="63.2" cy="50.5" r=".63"/>
<circle cx="60.7" cy="50.5" r=".63"/>
<circle cx="48" cy="102.6" r=".63"/>
<circle cx="50.5" cy="102.6" r=".63"/>
<circle cx="53.1" cy="102.6" r=".63"/>
<circle cx="140.7" cy="87.4" r=".63"/>
<circle cx="161" cy="122.9" r=".63"/>
<circle cx="110.2" cy="128" r=".63"/>
<circle cx="110.2" cy="125.5" r=".63"/>
<circle cx="130.6" cy="122.9" r=".63"/>
<circle cx="319.8" cy="220.7" r=".63"/>
<circle cx="319.8" cy="230.9" r=".63"/>
<circle cx="319.8" cy="228.3" r=".63"/>
<circle cx="319.8" cy="225.8" r=".63"/>
<circle cx="319.8" cy="223.3" r=".63"/>
<circle cx="390.9" cy="220.7" r=".63"/>
<circle cx="390.9" cy="223.3" r=".63"/>
<circle cx="390.9" cy="225.8" r=".63"/>
<circle cx="390.9" cy="228.3" r=".63"/>
<circle cx="390.9" cy="230.9" r=".63"/>
<circle cx="34" cy="202.9" r=".63"/>
<circle cx="34" cy="171.2" r=".63"/>
<circle cx="78.5" cy="224.5" r=".63"/>
<circle cx="68.3" cy="224.5" r=".63"/>
<circle cx="68.3" cy="234.7" r=".63"/>
<circle cx="51.8" cy="190.2" r=".63"/>
<circle cx="154.7" cy="277.9" r=".63"/>
<circle cx="154.7" cy="263.9" r=".63"/>
<circle cx="154.7" cy="252.5" r=".63"/>
<circle cx="34" cy="190.2" r=".63"/>
<circle cx="67.1" cy="252.5" r=".63"/>
<circle cx="75.9" cy="252.5" r=".63"/>
<circle cx="84.8" cy="252.5" r=".63"/>
<circle cx="93.7" cy="252.5" r=".63"/>
<circle cx="102.6" cy="252.5" r=".63"/>
<circle cx="58.2" cy="252.5" r=".63"/>
<circle cx="351.5" cy="40.4" r=".63"/>
<circle cx="236" cy="49.3" r=".63"/>
<circle cx="197.9" cy="23.9" r=".63"/>
<circle cx="149.6" cy="23.9" r=".63"/>
<circle cx="149.6" cy="11.2" r=".63"/>
<circle cx="197.9" cy="12.4" r=".63"/>
<circle cx="281.7" cy="44.2" r=".63"/>
<circle cx="281.7" cy="46.7" r=".63"/>
<circle cx="318.5" cy="110.2" r=".63"/>
<circle cx="290.6" cy="79.8" r=".63"/>
<circle cx="318.5" cy="95" r=".63"/>
<circle cx="308.4" cy="95" r=".63"/>
<circle cx="267.7" cy="189" r=".63"/>
<circle cx="262.6" cy="223.3" r=".63"/>
</g>
<g font-size="6.9" fill="#f00">
<text x="258.8" y="11.1">KEY</text>
<text x="323.6" y="14.9">ARGB LED</text>
<text x="124.2" y="53">PMU</text>
<text x="177.5" y="73.3">OTG</text>
<text x="211.8" y="73.3">Debug UART</text>
<text x="173.7" y="167.3">WIFI</text>
<text x="307.1" y="163.5">TF card</text>
</g>
<g font-size="4.6" fill="#000080">
<text x="277.5" y="256.4">BPI_CanMV-K230D-Zero_V1.1</text>
<text x="297.3" y="274.2">ProDocument_BPI_CanMV-K230D-Zero_V1.1_2024-09-06</text>
<text x="366" y="292">嘉立创EDA</text>
</g>
<g font-size="3.8" fill="#a00000">
<text x="243.1" y="256.5">原理图</text>
<text x="354.8" y="254">更新日期</text>
<text x="354.8" y="259.1">创建日期</text>
<text x="243.1" y="269.2">绘制</text>
<text x="243.1" y="264.2">图页</text>
<text x="354.8" y="264.2">物料编码</text>
<text x="243.1" y="274.3">审阅</text>
<text x="302.8" y="284.5">版本</text>
<text x="323.1" y="284.5">尺寸</text>
<text x="358.4" y="284.2">页</text>
<text x="386.3" y="284.2">共</text>
</g>
<g font-size="3.5" fill="#000080">
<text x="380.7" y="253.5">2024-09-08</text>
<text x="301.3" y="263.7">Peripherial</text>
<text x="380.7" y="258.6">2024-09-06</text>
<text x="373.4" y="283.7">4</text>
<text x="403.2" y="283.7">5</text>
<text x="303" y="291.6">V1.0</text>
<text x="325.3" y="291.6">A3</text>
</g>
<g font-size="2.3" fill="#00f">
<text x="144.5" y="10.7">USB_VIN</text>
<text x="56.9" y="17.1">USB_TYPE_C</text>
<text x="189.3" y="15" transform="rotate(-90 189.3 15)">GND</text>
<text x="34" y="22.1">USB_VIN</text>
<text x="34" y="19.6">GND</text>
<text x="82.3" y="22.1">USB_VIN</text>
<text x="82.3" y="19.6">GND</text>
<text x="150.9" y="20.9">22uF/10V</text>
<text x="164.8" y="20.9">22uF/10V</text>
<text x="201.7" y="20.9">1uF</text>
<text x="236" y="22.1">USB_VIN</text>
<text x="281.7" y="23.4">TS-1185-B-A-B-A</text>
<text x="296.9" y="18.3">RSTN</text>
<text x="34" y="24.7">USB_CC1</text>
<text x="34" y="29.8">USB_N</text>
<text x="34" y="27.2">USB_P</text>
<text x="82.3" y="29.8">USB_P</text>
<text x="82.3" y="27.2">USB_N</text>
<text x="214.4" y="28.5">XC6206P182MR</text>
<text x="391.5" y="25.7">VDD_5V</text>
<text x="25.1" y="33.6">5.1k</text>
<text x="34" y="34.8">USB_VIN</text>
<text x="82.3" y="34.8">USB_VIN</text>
<text x="82.3" y="32.3">USB_CC2</text>
<text x="300.7" y="31">INT0</text>
<text x="34" y="37.4">GND</text>
<text x="82.3" y="37.4">GND</text>
<text x="100.1" y="41.2">5.1k</text>
<text x="281.7" y="36.1">TS-1185-B-A-B-A</text>
<text x="333.8" y="39.9">BANK2_GPIO35</text>
<text x="352.8" y="36.1">10k</text>
<text x="396" y="39.9">Diode</text>
<text x="21.3" y="47.5">GND</text>
<text x="189" y="46.3">USB_VIN 5</text>
<text x="300.7" y="43.7">BOOT0</text>
<text x="366.5" y="45">WS2812B-Mini</text>
<text x="80.3" y="51.4">GND</text>
<text x="190.2" y="51.4">OUT0</text>
<text x="243.6" y="51.8" transform="rotate(-90 243.6 51.8)">GND</text>
<text x="280.4" y="53.9">TS36CA-0.6 250gf 031</text>
<text x="96.3" y="55.2">GND</text>
<text x="202.9" y="56.4">MT9700</text>
<text x="228.3" y="55.2">4.7k</text>
<text x="21.3" y="71.7">GND</text>
<text x="44.2" y="69.1">USB_TYPE_C</text>
<text x="69.6" y="71.7">GND</text>
<text x="288" y="71.2">GND</text>
<text x="21.3" y="76.8">USB0_CC1</text>
<text x="21.3" y="74.2">USB_VBUS</text>
<text x="69.6" y="74.2">USB_VBUS</text>
<text x="21.3" y="81.8">USB0_N</text>
<text x="21.3" y="79.3">USB0_P</text>
<text x="69.6" y="81.8">USB0_P</text>
<text x="69.6" y="79.3">USB0_N</text>
<text x="299.5" y="79.3">100nF</text>
<text x="21.3" y="89.5">GND</text>
<text x="21.3" y="86.9">USB_VBUS</text>
<text x="69.6" y="89.5">GND</text>
<text x="69.6" y="86.9">USB_VBUS</text>
<text x="69.6" y="84.4">USB0_CC1</text>
<text x="89.9" y="84.4">USB0_ID</text>
<text x="142" y="84.4">4.7k</text>
<text x="144.5" y="86.9">OTG_VBUS_EN</text>
<text x="234.6" y="84.4">GND</text>
<text x="244.9" y="89.5">USB_N</text>
<text x="244.9" y="86.9">USB_P</text>
<text x="290.6" y="89.5">RXD0_CH342</text>
<text x="341.4" y="86.9">TXD0_CH342</text>
<text x="341.4" y="89.5">RXD0_CH342</text>
<text x="368" y="86.9">UART0_RXD</text>
<text x="368" y="89.5">UART0_TXD</text>
<text x="115.3" y="94.5">USB0_CC1</text>
<text x="228.3" y="94.5">USB_VIN</text>
<text x="290.6" y="92">TXD0_CH342</text>
<text x="313.4" y="91.5">VDD_3V3</text>
<text x="341.4" y="94.5">RXD1_CH342</text>
<text x="341.4" y="92">TXD1_CH342</text>
<text x="368" y="92">UART2_RXD</text>
<text x="368" y="94.5">UART2_TXD</text>
<text x="144.5" y="98.3">BSS138</text>
<text x="244.9" y="97.1">TXD1_CH342</text>
<text x="290.6" y="97.1">RXD1_CH342</text>
<text x="65" y="103.4">GND</text>
<text x="262.6" y="104.7">CH342K</text>
<text x="309.6" y="107.2">4.7uF</text>
<text x="319.8" y="107.2">100nF</text>
<text x="130.6" y="116.1">USB_VBUS</text>
<text x="316" y="117.9">GND</text>
<text x="20.8" y="123.7">GND</text>
<text x="63.2" y="122.5">USB_VBUS</text>
<text x="125.5" y="122.5">1uF</text>
<text x="172.5" y="122.5">1uF</text>
<text x="23.9" y="127.6">USB0_P</text>
<text x="62" y="127.6">USB0_N</text>
<text x="99.5" y="128.6">GND</text>
<text x="128" y="127.6">10k</text>
<text x="162.3" y="127.6">OTG_VBUS_EN</text>
<text x="39.1" y="132.6">PRTR5V0U2X</text>
<text x="56.9" y="137.7">USB0_ID</text>
<text x="138.2" y="132.6">MT9700</text>
<text x="25.9" y="139">GND</text>
<text x="40.4" y="142.8">ESD5B5.0ST1G</text>
<text x="269.8" y="173.3" transform="rotate(-90 269.8 173.3)">DXTAL_IN</text>
<text x="326.1" y="173.3">TFCARD_D2</text>
<text x="147" y="177.8">GND</text>
<text x="269" y="178.4">NC/100R</text>
<text x="326.1" y="175.8">TFCARD_D3</text>
<text x="326.1" y="178.4">TFCARD_CMD</text>
<text x="45.5" y="180.9">ANT-IPEX</text>
<text x="228.3" y="183.4">DXTAL_OUT</text>
<text x="326.1" y="183.4">TFCARD_CLK</text>
<text x="340.1" y="181.9">VDD_3V3</text>
<text x="49.3" y="189.8">10pF/C0G RF_INOUT</text>
<text x="326.1" y="188.5">TFCARD_D0</text>
<text x="326.1" y="191.1">TFCARD_D1</text>
<text x="252.5" y="193.6">NC/37.4MHz</text>
<text x="356.6" y="196.1">TF-5-9P</text>
<text x="35.3" y="199.9">NC</text>
<text x="53.1" y="199.9">NC</text>
<text x="232.2" y="202.5">NC/6.8pF</text>
<text x="271.5" y="202.5">NC/6.8pF</text>
<text x="188.2" y="205">GND</text>
<text x="223.2" y="205.4">GND</text>
<text x="238.5" y="204.8">GND</text>
<text x="262.6" y="205.4">GND</text>
<text x="188.2" y="210.1">GND</text>
<text x="314.7" y="213.7">VDD_3V3</text>
<text x="388.3" y="211.9">GND</text>
<text x="335" y="220.3">10k TFCARD_CMD</text>
<text x="370.6" y="220.3">ESD5B5.0ST1G</text>
<text x="95" y="226.6">DXTAL_IN</text>
<text x="180.1" y="226.6">D32K-WIFI</text>
<text x="222" y="222.8">DVIN_LDO_OUT</text>
<text x="248.7" y="225.3">NC/4.7uH</text>
<text x="263.8" y="222.8">DVIN_LDO</text>
<text x="335" y="222.8">10k TFCARD_CLK</text>
<text x="335" y="225.3">10k TFCARD_D0</text>
<text x="335" y="227.9">10k TFCARD_D1</text>
<text x="370.6" y="222.8">ESD5B5.0ST1G</text>
<text x="370.6" y="225.3">ESD5B5.0ST1G</text>
<text x="370.6" y="227.9">ESD5B5.0ST1G</text>
<text x="69.6" y="233">4.7uF</text>
<text x="79.8" y="233">100nF</text>
<text x="95" y="229.2">DXTAL_OUT11</text>
<text x="180" y="229.2">DVIN_LDO</text>
<text x="335" y="230.4">10k TFCARD_D2</text>
<text x="335" y="233">10k TFCARD_D3</text>
<text x="370.6" y="230.4">ESD5B5.0ST1G</text>
<text x="370.6" y="233">ESD5B5.0ST1G</text>
<text x="251.2" y="236.8">NC/4.7uF</text>
<text x="263.9" y="243.1">D32K-WIFI</text>
<text x="106.4" y="249.5">TL8821/TL8189</text>
<text x="243.6" y="246.9">NC/10k</text>
<text x="59.4" y="260.9">10k</text>
<text x="68.3" y="260.9">10k</text>
<text x="77.2" y="260.9">NC</text>
<text x="86.1" y="260.9">10k</text>
<text x="95" y="260.9">10k</text>
<text x="103.9" y="260.9">10k</text>
<text x="112.8" y="260.9">10k</text>
<text x="114" y="269.8">WIFI_REGON</text>
<text x="151.7" y="269" transform="rotate(-90 151.7 269)">DVIN_LDO_OUT21</text>
<text x="114" y="272.3">WIFI_D2</text>
<text x="114" y="274.9">WIFI_D3</text>
<text x="156" y="274.9">4.7uF</text>
<text x="166.1" y="274.9">100nF</text>
<text x="114" y="277.4">WIFI_CMD</text>
<text x="114" y="280">WIFI_CLK</text>
<text x="114" y="282.5">WIFI_D0</text>
<text x="114" y="285">WIFI_D1</text>
<text x="152.1" y="285.5">GND</text>
</g>
<g font-size="2.3" fill="#000080">
<text x="51.8" y="17.1">J1</text>
<text x="150.9" y="15.8">C83</text>
<text x="164.8" y="15.8">C84</text>
<text x="286.8" y="15.8">SW1</text>
<text x="201.7" y="18.3">C85</text>
<text x="214.4" y="18.3">U5</text>
<text x="274.9" y="21.4" transform="rotate(-90 274.9 21.4)">GND</text>
<text x="346.4" y="23.4">VDD_3V3</text>
<text x="135.2" y="26.4" transform="rotate(-90 135.2 26.4)">GND</text>
<text x="175.7" y="24.7">VDD_1V8_RTC</text>
<text x="286.8" y="28.5">SW2</text>
<text x="357.9" y="27.1">GND</text>
<text x="25.1" y="31">R51</text>
<text x="259.6" y="32.3">VDD_1V8_RTC</text>
<text x="352.8" y="33.6">R31</text>
<text x="366.5" y="32">D1</text>
<text x="100.1" y="38.7">R27</text>
<text x="222.6" y="41.1">VDD_5V</text>
<text x="286.8" y="41.2">SW3</text>
<text x="399.8" y="36.1">D3</text>
<text x="202.9" y="43.7">U6</text>
<text x="269" y="44.9">GND</text>
<text x="39.1" y="69.1">J2</text>
<text x="135.6" y="75.5">VDD_3V3</text>
<text x="142" y="81.8">R29</text>
<text x="262.6" y="81.8">U7</text>
<text x="291.8" y="79.3">C86</text>
<text x="144.5" y="95.8">Q1</text>
<text x="138.2" y="107.1">GND</text>
<text x="309.6" y="102.2">C87</text>
<text x="319.8" y="102.2">C88</text>
<text x="39.1" y="119.9">U8</text>
<text x="138.2" y="119.9">U9</text>
<text x="156.5" y="116.1">VDD_5V</text>
<text x="116.6" y="122.5">C89</text>
<text x="163.6" y="122.5">C90</text>
<text x="186" y="125.5" transform="rotate(-90 186 125.5)">GND</text>
<text x="112.8" y="127.6">R30</text>
<text x="39.1" y="137.7">D2</text>
<text x="31.5" y="165.5">GND</text>
<text x="356.6" y="170.7">U11</text>
<text x="45.5" y="178.4">ANT1</text>
<text x="269" y="175.8">R52</text>
<text x="111.5" y="183.4">U10</text>
<text x="252.5" y="180.9">X2</text>
<text x="35.3" y="189.8">R32</text>
<text x="342.6" y="187.1">GND</text>
<text x="35.3" y="194.9">C91</text>
<text x="53.1" y="194.9">C92</text>
<text x="394.3" y="194.1" transform="rotate(-90 394.3 194.1)">GND</text>
<text x="232.2" y="199.9">C102</text>
<text x="271.5" y="199.9">C101</text>
<text x="31.5" y="210">GND</text>
<text x="99.6" y="211.9" transform="rotate(-90 99.6 211.9)">GNDGND</text>
<text x="225.8" y="211.3">GND</text>
<text x="241" y="211.3">GND</text>
<text x="265.2" y="211.3">GND</text>
<text x="277.9" y="211.3">GND</text>
<text x="63.2" y="221.5">VDD_3V3</text>
<text x="322.3" y="220.3">R33</text>
<text x="357.9" y="220.3">D4</text>
<text x="69.6" y="227.9">C93</text>
<text x="79.8" y="227.9">C94</text>
<text x="322.3" y="222.8">R34</text>
<text x="322.3" y="225.3">R35</text>
<text x="322.3" y="227.9">R36</text>
<text x="357.9" y="222.8">D5</text>
<text x="357.9" y="225.3">D6</text>
<text x="357.9" y="227.9">D7</text>
<text x="251.2" y="229.2">C103</text>
<text x="322.3" y="230.4">R37</text>
<text x="322.3" y="233">R38</text>
<text x="357.9" y="230.4">D8</text>
<text x="357.9" y="233">D9</text>
<text x="221.5" y="234.7" transform="rotate(-90 221.5 234.7)">GND</text>
<text x="65.8" y="241.7">GND</text>
<text x="213.1" y="244.2">VDD_3V3</text>
<text x="243.6" y="241.9">R53</text>
<text x="53" y="249.5">VDD_3V3</text>
<text x="158.4" y="253.3">VDD_3V3</text>
<text x="59.4" y="258.4">R39</text>
<text x="68.3" y="258.4">R40</text>
<text x="77.2" y="258.4">R41</text>
<text x="86.1" y="258.4">R42</text>
<text x="95" y="258.4">R43</text>
<text x="103.9" y="258.4">R44</text>
<text x="112.8" y="258.4">R45</text>
<text x="156" y="269.8">C95</text>
<text x="166.1" y="269.8">C96</text>
</g>
<g font-size="2.3">
<text x="53.8" y="20.8">GND0</text>
<text x="53.8" y="23.3">VBUS0 VBUS2</text>
<text x="63.7" y="20.8">GND2</text>
<text x="213" y="21.1">1</text>
<text x="213" y="23.6">2</text>
<text x="215.3" y="22.4">VSS</text>
<text x="224.8" y="23.6">VIN</text>
<text x="229.7" y="22.4">3</text>
<text x="284" y="18.6">1</text>
<text x="293.4" y="18.6">2</text>
<text x="53.8" y="25.8">CC1</text>
<text x="53.8" y="28.4">DP1</text>
<text x="64.1" y="25.8">SUB2</text>
<text x="65.5" y="28.4">DN2</text>
<text x="215.3" y="24.9">VOUT</text>
<text x="53.8" y="30.9">DN1</text>
<text x="53.8" y="33.5">SUB1</text>
<text x="53.8" y="36">VBUS1 VBUS3</text>
<text x="65.5" y="33.5">CC2</text>
<text x="65.6" y="30.9">DP2</text>
<text x="284" y="31.3">1</text>
<text x="293.4" y="31.3">2</text>
<text x="364.2" y="34.8">1</text>
<text x="368.8" y="36">GND</text>
<text x="378.5" y="36">DOUT</text>
<text x="388.4" y="34.8">4</text>
<text x="53.8" y="38.5">GND1</text>
<text x="63.7" y="38.5">GND3</text>
<text x="364.2" y="39.9">2</text>
<text x="368.8" y="41.1">DIN</text>
<text x="380.2" y="41.1">VDD</text>
<text x="388.4" y="39.9">3</text>
<text x="59" y="43.3" transform="rotate(-90 59 43.3)">P1</text>
<text x="61.5" y="43.3" transform="rotate(-90 61.5 43.3)">P2</text>
<text x="64.1" y="43.3" transform="rotate(-90 64.1 43.3)">P3</text>
<text x="66.6" y="43.3" transform="rotate(-90 66.6 43.3)">P4</text>
<text x="203.5" y="47.5">VIN</text>
<text x="211.3" y="47.5">VOUT</text>
<text x="219.5" y="46.5">1</text>
<text x="285.5" y="46.5">3</text>
<text x="285.5" y="44">2</text>
<text x="291.8" y="46.5">4</text>
<text x="291.8" y="44">1</text>
<text x="200.4" y="51.6">4</text>
<text x="203.5" y="52.6">EN</text>
<text x="212.5" y="50.1">GND</text>
<text x="213.2" y="52.6">SET</text>
<text x="219.5" y="49">2</text>
<text x="219.5" y="51.6">3 R28</text>
<text x="41.1" y="72.8">GND0</text>
<text x="41.1" y="75.4">VBUS0 VBUS2</text>
<text x="41.1" y="77.9">CC1</text>
<text x="51" y="72.8">GND2</text>
<text x="51.4" y="77.9">SUB2</text>
<text x="41.1" y="80.4">DP1</text>
<text x="41.1" y="83">DN1</text>
<text x="52.8" y="80.4">DN2</text>
<text x="52.9" y="83">DP2</text>
<text x="41.1" y="85.5">SUB1</text>
<text x="41.1" y="88.1">VBUS1 VBUS3</text>
<text x="52.8" y="85.5">CC2</text>
<text x="260.1" y="86.9">1</text>
<text x="260.1" y="89.5">2</text>
<text x="264.7" y="88.1">UD+</text>
<text x="275.8" y="85.5">GND</text>
<text x="278.1" y="88.1">V3</text>
<text x="284.2" y="89.5">9</text>
<text x="284.2" y="86.9">10</text>
<text x="284.2" y="84.4">11</text>
<text x="41.1" y="90.6">GND1</text>
<text x="46.3" y="95.4" transform="rotate(-90 46.3 95.4)">P1</text>
<text x="48.8" y="95.4" transform="rotate(-90 48.8 95.4)">P2</text>
<text x="51" y="90.6">GND3</text>
<text x="51.4" y="95.4" transform="rotate(-90 51.4 95.4)">P3</text>
<text x="53.9" y="95.4" transform="rotate(-90 53.9 95.4)">P4</text>
<text x="260.1" y="92">3</text>
<text x="260.1" y="94.5">4</text>
<text x="264.7" y="90.6">UD-</text>
<text x="264.7" y="93.1">GND</text>
<text x="264.7" y="95.7">VDD5</text>
<text x="274.8" y="90.6">RXD0</text>
<text x="275" y="93.1">TXD0</text>
<text x="276.9" y="95.7">VIO</text>
<text x="284.2" y="94.5">7</text>
<text x="284.2" y="92">8</text>
<text x="260.1" y="97.1">5</text>
<text x="264.7" y="98.2">TXD1</text>
<text x="274.8" y="98.2">RXD1</text>
<text x="284.2" y="97.1">6</text>
<text x="36.6" y="122.5">1</text>
<text x="41.1" y="123.6">GND VCC</text>
<text x="55.6" y="122.5">4</text>
<text x="135.6" y="122.7">1</text>
<text x="135.6" y="125.2">2</text>
<text x="138.7" y="123.7">VOUT</text>
<text x="149.1" y="123.7">VIN</text>
<text x="154.7" y="122.7">5</text>
<text x="36.6" y="127.6">2</text>
<text x="41.1" y="128.7">I/O1</text>
<text x="48" y="128.7">I/O2</text>
<text x="55.6" y="127.6">3</text>
<text x="135.6" y="127.8">3</text>
<text x="138.7" y="126.3">GND</text>
<text x="138.7" y="128.8">SET</text>
<text x="149.7" y="128.8">EN</text>
<text x="154.7" y="127.8">4</text>
<text x="354.1" y="173.3">1</text>
<text x="383.3" y="173.3">9</text>
<text x="354.1" y="175.8">2</text>
<text x="354.1" y="178.4">3</text>
<text x="358.6" y="174.4">DAT2/RSV</text>
<text x="358.6" y="177">DAT3/CS</text>
<text x="358.6" y="179.5">CMD/DI</text>
<text x="374.7" y="174.4">SWA</text>
<text x="374.7" y="179.5">SWB</text>
<text x="383.3" y="178.4">10</text>
<text x="128.8" y="185.2" transform="rotate(-90 128.8 185.2)">44</text>
<text x="131.4" y="185.2" transform="rotate(-90 131.4 185.2)">43</text>
<text x="133.9" y="185.2" transform="rotate(-90 133.9 185.2)">42</text>
<text x="136.4" y="185.2" transform="rotate(-90 136.4 185.2)">41</text>
<text x="139" y="185.2" transform="rotate(-90 139 185.2)">40</text>
<text x="141.5" y="185.2" transform="rotate(-90 141.5 185.2)">39</text>
<text x="144.1" y="185.2" transform="rotate(-90 144.1 185.2)">38</text>
<text x="146.6" y="185.2" transform="rotate(-90 146.6 185.2)">37</text>
<text x="149.1" y="185.2" transform="rotate(-90 149.1 185.2)">36</text>
<text x="151.7" y="185.2" transform="rotate(-90 151.7 185.2)">35</text>
<text x="154.2" y="185.2" transform="rotate(-90 154.2 185.2)">34</text>
<text x="257.3" y="184">GND</text>
<text x="354.1" y="180.9">4</text>
<text x="354.1" y="183.4">5</text>
<text x="354.1" y="186">6</text>
<text x="358.6" y="182">VCC</text>
<text x="358.6" y="184.6">CLK/SCLK</text>
<text x="252.7" y="189.3">GND</text>
<text x="354.1" y="188.5">7</text>
<text x="354.1" y="191.1">8</text>
<text x="358.6" y="187.1">VSS</text>
<text x="358.6" y="189.7">DAT0/DO</text>
<text x="383.3" y="191.1">11</text>
<text x="140.3" y="192.7" transform="rotate(-90 140.3 192.7)">TX1</text>
<text x="142.8" y="192.7" transform="rotate(-90 142.8 192.7)">TX2</text>
<text x="150.4" y="193.6" transform="rotate(-90 150.4 193.6)">GND</text>
<text x="358.6" y="192.2">DAT1/RSV</text>
<text x="372.7" y="192.2">SHELL</text>
<text x="109" y="203.8">1</text>
<text x="130.1" y="203.6" transform="rotate(-90 130.1 203.6)">UART_CTS_N</text>
<text x="132.6" y="200.9" transform="rotate(-90 132.6 200.9)">UART_RXD</text>
<text x="135.2" y="200.7" transform="rotate(-90 135.2 200.7)">UART_TXD</text>
<text x="137.7" y="203.6" transform="rotate(-90 137.7 203.6)">UART_RTS_N</text>
<text x="145.3" y="200.9" transform="rotate(-90 145.3 200.9)">N_REG_PU</text>
<text x="147.9" y="200.8" transform="rotate(-90 147.9 200.8)">N_I2C_SCL</text>
<text x="153" y="201" transform="rotate(-90 153 201)">N_I2C_SDA</text>
<text x="155.5" y="200.3" transform="rotate(-90 155.5 200.3)">BT_RST_N</text>
<text x="173.7" y="203.8">33</text>
<text x="109" y="206.3">2</text>
<text x="109" y="208.8">3</text>
<text x="113.5" y="204.9">GND</text>
<text x="113.5" y="207.4">WL_BT_ANT</text>
<text x="113.5" y="210">GND</text>
<text x="161.2" y="207.4">GPS_RF</text>
<text x="165.3" y="210">GND</text>
<text x="165.3" y="204.9">GND</text>
<text x="173.7" y="208.8">31</text>
<text x="173.7" y="206.3">32</text>
<text x="109" y="211.4">4</text>
<text x="109" y="213.9">5</text>
<text x="113.5" y="212.5">FM_RX</text>
<text x="113.5" y="215.1">N_WAKE</text>
<text x="157.9" y="215.1">VDD_TCXO</text>
<text x="160.4" y="212.5">TCXO_IN</text>
<text x="173.7" y="213.9">29</text>
<text x="173.7" y="211.4">30</text>
<text x="109" y="216.5">6</text>
<text x="109" y="219">7</text>
<text x="109" y="221.5">8</text>
<text x="113.5" y="217.6">BT_WAKE</text>
<text x="113.5" y="220.1">BT_HOST_WAKE</text>
<text x="157.6" y="217.6">PCM_SYNC</text>
<text x="161.7" y="220.1">PCM_IN</text>
<text x="173.7" y="221.5">26</text>
<text x="173.7" y="219">27</text>
<text x="173.7" y="216.5">28</text>
<text x="107.7" y="226.6">10</text>
<text x="109" y="224.1">9</text>
<text x="113.5" y="222.7">BT_VIO/N_HOST_WAKE</text>
<text x="113.5" y="225.2">VBAT</text>
<text x="113.5" y="227.8">XTAL_IN</text>
<text x="159.1" y="225.2">PCM_OUT</text>
<text x="159.5" y="222.7">PCM_CLK</text>
<text x="165.8" y="227.8">LPO</text>
<text x="173.7" y="226.6">24</text>
<text x="173.7" y="224.1">25</text>
<text x="113.5" y="230.3">XTAL_OUT</text>
<text x="160.6" y="230.3">VIN_LDO</text>
<text x="173.7" y="229.2">23</text>
<text x="130.1" y="245.2" transform="rotate(-90 130.1 245.2)">WL_REG_ON</text>
<text x="132.6" y="245.2" transform="rotate(-90 132.6 245.2)">WL_HOST_WAKE</text>
<text x="135.2" y="245.2" transform="rotate(-90 135.2 245.2)">SDIO_DATA_2</text>
<text x="137.7" y="245.2" transform="rotate(-90 137.7 245.2)">SDIO_DATA_3</text>
<text x="140.3" y="245.2" transform="rotate(-90 140.3 245.2)">SDIO_DATA_CMD</text>
<text x="142.8" y="245.2" transform="rotate(-90 142.8 245.2)">SDIO_DATA_CLK</text>
<text x="145.3" y="245.2" transform="rotate(-90 145.3 245.2)">SDIO_DATA_0</text>
<text x="147.9" y="245.2" transform="rotate(-90 147.9 245.2)">SDIO_DATA_1</text>
<text x="150.4" y="245.2" transform="rotate(-90 150.4 245.2)">GND</text>
<text x="153" y="245.2" transform="rotate(-90 153 245.2)">VIN_LDO_OUT</text>
<text x="155.5" y="245.2" transform="rotate(-90 155.5 245.2)">VDDIO</text>
<text x="128.8" y="251.2" transform="rotate(-90 128.8 251.2)">12</text>
<text x="131.4" y="251.2" transform="rotate(-90 131.4 251.2)">13</text>
<text x="133.9" y="251.2" transform="rotate(-90 133.9 251.2)">14</text>
<text x="136.4" y="251.2" transform="rotate(-90 136.4 251.2)">15</text>
<text x="139" y="251.2" transform="rotate(-90 139 251.2)">16</text>
<text x="141.5" y="251.2" transform="rotate(-90 141.5 251.2)">17</text>
<text x="144.1" y="251.2" transform="rotate(-90 144.1 251.2)">18</text>
<text x="146.6" y="251.2" transform="rotate(-90 146.6 251.2)">19</text>
<text x="149.1" y="251.2" transform="rotate(-90 149.1 251.2)">20</text>
<text x="154.2" y="251.2" transform="rotate(-90 154.2 251.2)">22</text>
</g>
<text font-size="1.6" fill="#000080" x="248.7" y="221.7">L5</text>
</svg>
